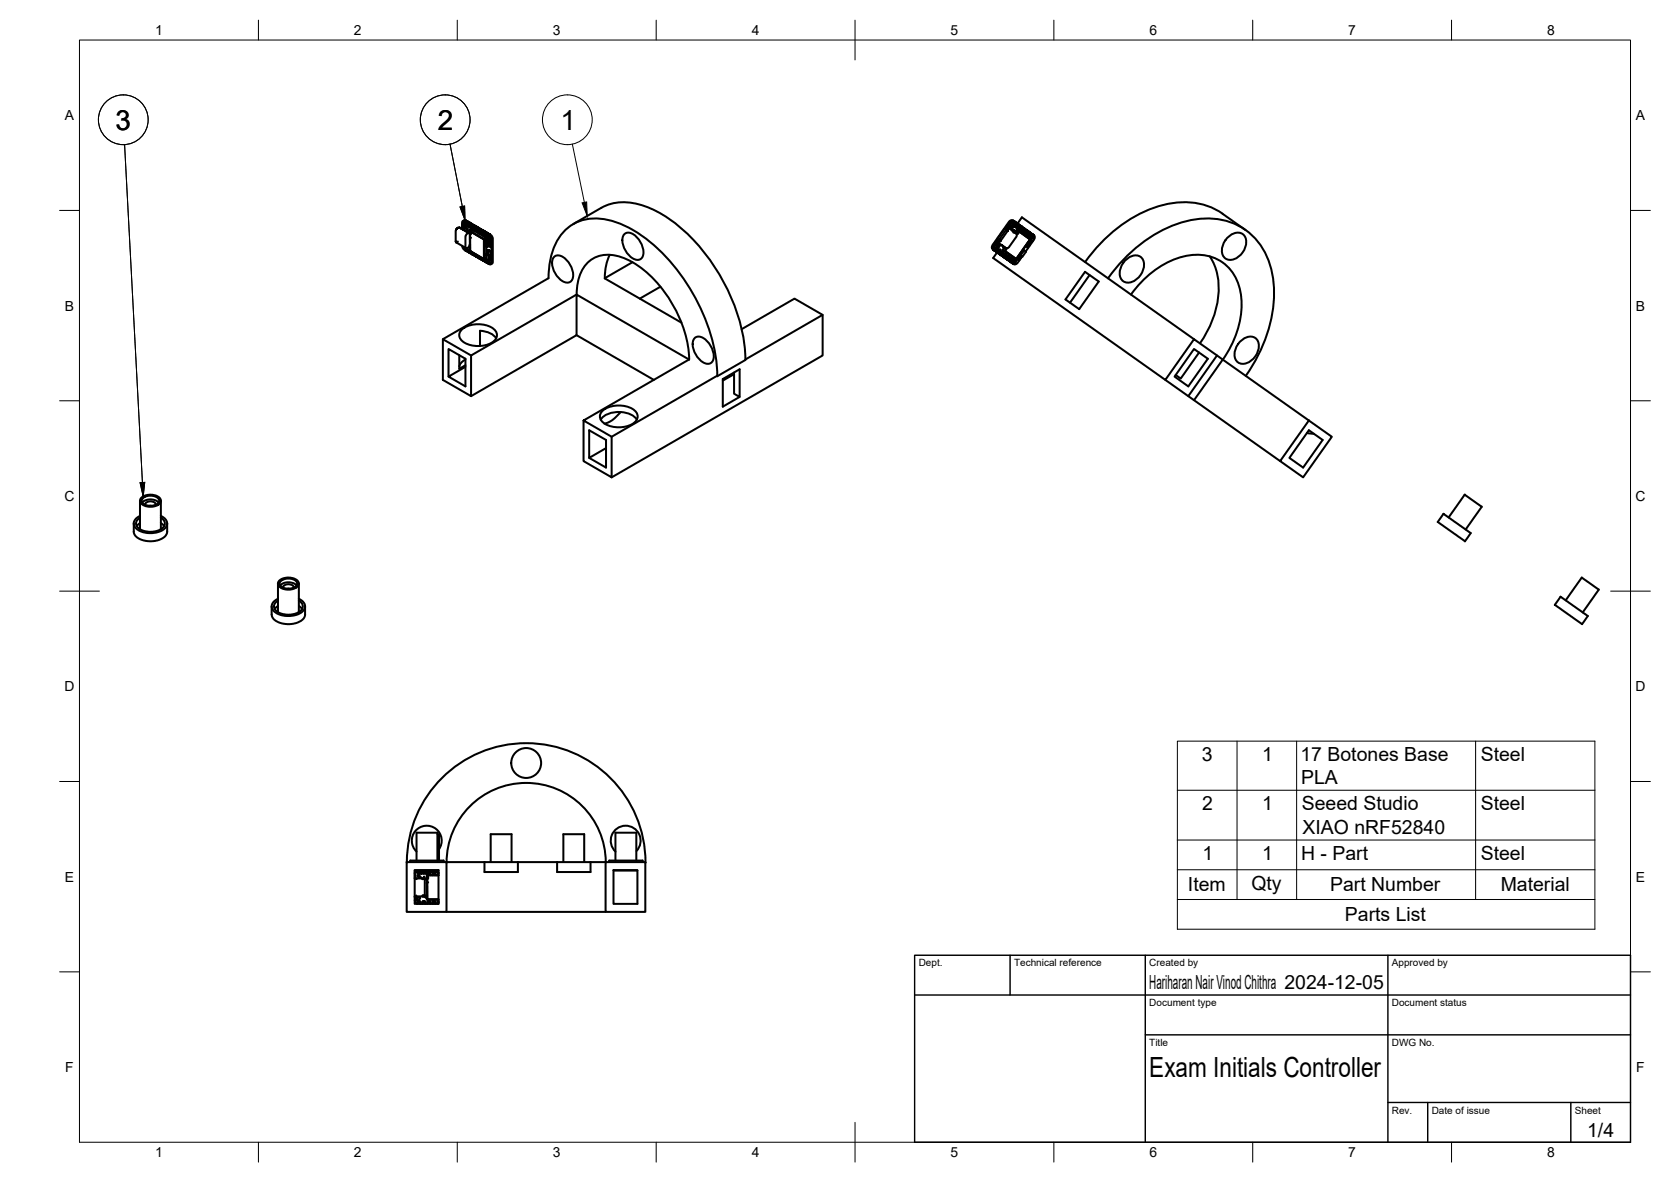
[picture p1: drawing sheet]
<svg xmlns="http://www.w3.org/2000/svg" width="420mm" height="297mm" viewBox="0 0 420 297" stroke-linecap="round" stroke-linejoin="round" font-family="sans-serif">
<!-- layer: Visible -->
<g fill="none" stroke="#000" stroke-width=".51">
<path d="M114.7 57.7h.1M114.7 57.6l-.1 .5v2.7l2.6 1.5M115.5 57.2l.4 .2-.6-.3-.6 .5M116.3 56.3l.2 .2M116.3 57.2l-.4 .2 .5 .3M116.3 57.2l.5 .2-.4 .3M116.3 57.2l.5 .2M116.4 57.7l1 .6zM116.5 56.4v.6zM116.5 56.4l-.2-.1v.5l.2 .2M116.6 56.8v.1M116.6 56.5v.1"/>
<path d="M116.6 57.8h.1M116.8 57.5l-.4 .2M116.8 57.5h.1M116.8 56.9l.4 .2M116.9 55.7l-.4-.2-.3 .2v1.5M116.9 55.7h.2M116.9 55.7v.5a.32 .32 0 0 0 .2 .4 .32 .32 0 0 0 .4-.1v-.5M117 55.6l.3 .4-.2-.3M117 55.6l.1 .8 .3 .2M117 55.6l-.1 .1M117.1 56.2h.2v.3zM117.1 55.7l.1 .3 .1-.1"/>
<path d="M117.1 55.7h-.2v.5a.32 .32 0 0 0 .2 .4 .32 .32 0 0 0 .4-.1l-.2-.6M117.1 55.7h.1M117.1 56.1l.2 .4M117.2 57.1v.4a.38 .38 0 0 1-.4-.3 .38 .38 0 0 1 .2-.4 .4 .4 0 0 1 .4 .3 .4 .4 0 0 1-.2 .4M117.2 55.5l.3 .3-.1-.2M117.2 55.5l.2 .1M117.3 55.5l.2 .3M117.3 55.5l-.5-.2-.4 .2M117.3 55.5h-.1M117.4 57l-.2 .1M117.4 55.8l.1 .2M117.4 55.8l.1 .1"/>
<path d="M117.4 55.8l-.1 .1M117.4 55.6l-.3 .1M117.4 55.5v.1M117.5 56l.5 .2M117.5 57.6h.1M117.5 58.1h.1M117.5 55.9v.1M117.7 56.9h.1M117.6 55.7l.2 .1M117.6 55.7l-.2 .1M117.7 55.7l.1 .1M117.8 55.8h.1"/>
<path d="M117.8 55.8l.4 .2M117.8 58.5h.1M117.8 58l-.4 .3 .4 .2M117.8 58l.3 .2M117.8 58l.3 .1M117.9 56.2v.5a.3 .3 0 0 0 .1 .4 .3 .3 0 0 0 .4-.1v-.5M117.9 58.5h.1M117.9 56.1l.3 .4-.2-.3M117.9 56.1v.8l.4 .3M117.9 56.1v.1M117.9 58.5v.1M117.9 58.5l.1 .1"/>
<path d="M118 56.2l.1 .3 .1-.1M118 56.2h-.1v.5a.3 .3 0 0 0 .1 .4 .3 .3 0 0 0 .4-.1l-.2-.6M118 56.6l.2 .4M118 56.2h.1M118.1 58.4l-.3 .1M118.1 58.4l-.2 .1M118.1 58l3.7 2.1M118.1 58.8l-.2-.2h-.3l-.5 .8v2.9l.3 .1 .3-.2 .4-.7M118.2 57.8h.1M118.2 56l.2 .3M118.2 56l.1 .1M118.2 57.8v.1"/>
<path d="M118.2 56h.1M118.2 58.1l3.5 2.1v4.9l-3.5-2zM118.2 58.2v.2M118.2 58.6h.1M118.2 58.8v.8M118.2 59.8v3.3M118.3 56.1l.1 .2M118.3 56.1l-.3 .1M118.3 56.4l.1 .1M118.3 56.4h-.1M118.3 56.1h.1M118.4 56.5l.5 .3"/>
<path d="M118.4 58.3l-.2 .3 .4-.2M118.5 56.2l.2 .1M118.6 57.4h.1M118.5 56.2l-.2 .2M118.6 56.2l.1 .1M118.6 56.2h-.1M118.7 56.3h.1M118.7 56.3l.4 .2M118.7 57.8l-.5 .3 3.5 2.1v4.9l.5-.3M118.8 57.7h.1M118.8 56.7l.3 .3-.2-.2M118.8 56.7v.7l.4 .3"/>
<path d="M118.8 56.7l-.1 .5a.32 .32 0 0 0 .2 .4 .32 .32 0 0 0 .4-.1v-.5l-.1-.1M118.9 56.8l.1 .2 .1-.1M118.9 56.8l-.2-.1v.5a.32 .32 0 0 0 .2 .4 .32 .32 0 0 0 .4-.1l-.2-.6M118.9 56.8h.1M118.9 57.2l.2 .3M119 56.5l.3 .3M119 56.5l.2 .1M119.1 56.5l.2 .3M119.1 56.5h-.1M119.2 56.9l.5 .3M119.2 56.6l.1 .2M119.2 56.9h-.1"/>
<path d="M119.2 56.6l-.3 .2M119.2 56.6h.1M119.3 58v.1M119.3 58h.1M119.4 56.7h.1M119.4 56.7l.2 .1M119.4 56.7l-.2 .2M119.5 56.7l.1 .1M119.6 56.8l.4 .3M119.7 57.2v.5a.3 .3 0 0 0 .1 .4 .3 .3 0 0 0 .4-.1v-.5M119.7 57.2l.1 .1M119.7 57.2l.3 .3-.2-.2"/>
<path d="M119.7 57.2v.7l.4 .3M119.7 57.2h.1M119.8 57.7l.2 .1v.3zM119.8 57.3l.1 .2 .1-.1M119.8 57.3l-.1-.1v.5a.3 .3 0 0 0 .1 .4 .3 .3 0 0 0 .4-.1l-.2-.6M119.8 57.7l.2 .3M119.8 57.3h.1M119.9 57l.3 .3M119.9 57l.3 .3-.1-.2M119.9 57l.2 .1M120.1 57.1l-.3 .2M120.1 57.4l.6 .4"/>
<path d="M120.1 57.4l.1 .1M120.1 57.4h-.1M120.1 57.1h.1M120.2 57.5h.1M120.3 57.3h.2M120.3 57.3l-.2 .1M120.5 57.3l.4 .3M120.5 57.3h.1M120.5 57.7v.6a.31 .31 0 0 0 .2 .3 .31 .31 0 0 0 .4 0v-.6l-.1-.1M120.5 57.7l.2 .1M120.6 57.7v.7l.4 .3M120.6 58.8h.1"/>
<path d="M120.7 57.8l.1 .2 .1-.1M120.7 57.8l-.2-.1v.6a.31 .31 0 0 0 .2 .3 .31 .31 0 0 0 .4 0l-.2-.7M120.7 57.8l.2 .2M120.7 58.2l.2 .4M120.8 57.6h.2M120.8 57.6l.3 .3-.1-.3-.3 .2M120.9 57.5l-.1 .1M121 57.9l.4 .3M121 57.6l.1 .3M121 57.9h-.1M121.2 57.8l.2 .1M121.2 57.8l-.2 .1"/>
<path d="M121.2 57.8h.2M121.4 57.8l.4 .3M121.4 57.8v.1M121.4 58.2v.6a.32 .32 0 0 0 .2 .4 .32 .32 0 0 0 .4-.1v-.5M121.4 58.2l.2 .1M121.5 58.2l.3 .3-.2-.2M121.5 58.2v.8l.4 .2M121.5 58.2h-.1M121.6 59.4l.4 .3M121.6 58.3l.1 .2h.1M121.6 58.3l-.2-.1v.6a.32 .32 0 0 0 .2 .4 .32 .32 0 0 0 .4-.1l-.2-.6M121.6 58.7l.2 .4"/>
<path d="M121.6 58.3h.1M121.7 58.1l.2 .1M121.7 58.1l.3 .2M121.7 58.1l.3 .3M121.9 58.4l.6 .4M121.9 58.4l.1 .1M121.9 58.4l-.1 .1M121.9 58.2l.1 .2M121.9 58.2l-.3 .1M121.9 58.1v.1M122 58.5v.1M122.1 58.3l.2 .1"/>
<path d="M122.1 59.4l.1 .1M122.1 58.3l-.2 .1M122.2 58.3l.1 .1M122.2 58.3h-.1M122.3 58.4l.4 .2M122.3 59.8l-3.7-2.1-.5 .3v5.1l3.7 2.1M122.3 59.8v.1M122.3 59.8h.1M122.4 58.7v.8l.4 .3M122.4 58.7l-.1 .6a.31 .31 0 0 0 .2 .4 .31 .31 0 0 0 .4-.1v-.5M122.4 58.7l.1 .1M122.5 59.3l.2 .1v.2z"/>
<path d="M122.5 58.8l.1 .3 .1-.1M122.5 58.8h-.2v.5a.31 .31 0 0 0 .2 .4 .31 .31 0 0 0 .4-.1l-.2-.6M122.5 58.8l.2 .3M122.5 59.2l.2 .4M122.6 58.6l.2 .1M122.6 58.6l.3 .3-.1-.2M122.7 58.6h-.1M122.7 58.6l.1 .1M122.8 59l.1 .1M122.8 59h-.1M122.8 58.7l-.3 .1M122.8 58.7l.1 .2"/>
<path d="M122.9 59.1l.5 .4 .2 .6v6l-.2 .3-.5-.1M123.1 59.7h.1M123 58.8l.2 .1M123 58.8l-.2 .2M123.2 58.9l.5 .4 .2 .6v6l-.5 .5M144.1 56.3l7.1-4.1a13.4 13.4 0 0 1 12.4 .2 40.7 40.7 0 0 1 17.7 17.2 43.4 43.4 0 0 1 6.1 20.9M157.1 58.8a2.38 2.38 0 0 1 3.1 .9 4.9 4.9 0 0 1 1.3 4.9 1.82 1.82 0 0 1-2.9 0 5.2 5.2 0 0 1-1.8-5.4zM252.7 57.4l.4-.3 .4 .1 2.2 1.7-.2 .6-1.8 2.6-.5 .3-2.3-1.5-.2-.3 .1-.6zM252.9 57.2l-.1 .1M253 57.8l.3 .2M253 57.8l-1.7 2.4M253.1 57.9h.1"/>
<path d="M253.1 57.9l.2 .1M253.3 57.1l.4 .2M253.3 57.4l.1 .1M253.4 58h-.1M253.4 57.1v.1M253.4 57.5l.1 .2M253.4 57.5v.1M253.4 57.6h.1M253.5 57.7l-1.9 2.8-.5 .2M253.5 57.6v.1M253.5 57.6h.1M253.8 56.8h.1"/>
<path d="M253.8 56.3l-.3 .5zM253.9 56.3l.1 .2-.3 .5-.3-.2M254 56.5h.1M254.1 57.1l.2 .2v-.1M254.3 56.1h-.1M254.4 56.8l.1 .1-.2 .3-.2-.1zM254.4 57.5l.1 .1M254.4 57.5h.1M254.5 56.9l.3 .2-.3 .4-.2-.2M254.6 58l.3 .2M254.6 58h.1M254.7 58.4l.3 .1"/>
<path d="M254.9 56.2l-.1 .1M255 57.9h.1M255 57.8v.1M255.1 55.6l-.7-.3-.7 .4-4.2 6-.1 .7 .3 .3M255.1 56.9h.1M255.1 57.8v.1M255.1 56.1l-.1 .3-.2 .1M255.1 55.6l-.5 .6 .1 .4M255.1 55.7l-.3-.2-.6 .2-1.1 1.5M255.1 55.7l-.4 .5a.28 .28 0 0 0 0 .4 .28 .28 0 0 0 .4-.1l.4-.5 .2 .1 .1 .1-.4 .5a.28 .28 0 0 0 .1 .5 .28 .28 0 0 0 .4-.2l.4-.5 .3 .2M255.2 58.4h.1M255.2 58.4l.5-.7 3.4 2.4"/>
<path d="M255.2 55.7l.2 .1-.2 .2 .2-.1M255.2 55.7v.3l.2-.1M255.2 55.7h-.1l-.4 .5a.28 .28 0 0 0 0 .4 .28 .28 0 0 0 .4-.1l.4-.5-.1-.1M255.2 58.3v.1M255.2 58.3h.1M255.3 58.4h-.1M255.3 58.2h.1M255.4 58.1l-.1 .1M255.4 58.1h.1M255.6 56.7l-.1 .1zM255.7 57.8l.4 .4-.4 .6 .5-.7 2.8 2.1-3.5 4.9-2.8-2 .5-.7-.5 .7 2.8 2 3.5-4.9-2.9-2M255.8 57.4h.1"/>
<path d="M255.8 56.6v.3l-.3 .1M255.8 56.1l-.4 .7v.3M255.8 57.7h.1M255.8 56.2l1.1-1.6 43.3 30.6M255.9 56.2l.2 .2-.2 .1 .2-.1M255.9 56.2v.3l.2-.1M255.9 56.2h-.1l-.4 .5a.28 .28 0 0 0 .1 .5 .28 .28 0 0 0 .4-.2l.4-.5-.2-.1M256.2 58l-.6 .8M256.2 58l.1 .1M256.2 58h.1M256.3 57.2v.1M256.3 57.2l-.1 .1"/>
<path d="M256.5 58.3h.1M256.5 57.2v.3h-.2M256.5 56.7l-.4 .6 .1 .3M256.6 56.7l-.4 .5a.28 .28 0 0 0 0 .5 .28 .28 0 0 0 .4-.2l.4-.5 .3 .2M256.7 56.8l.2 .1-.2 .1 .2-.1M256.7 56.8v.2l.2-.1M256.7 56.8l-.5 .4a.28 .28 0 0 0 0 .5 .28 .28 0 0 0 .4-.2l.4-.5-.1-.1M256.9 56.9h.1M257.1 57.7h-.1M257.3 57.7l-.1 .3h-.2M257.3 57.2l-.5 .6 .1 .4M257.3 57.2l-.4 .5a.28 .28 0 0 0 0 .5 .28 .28 0 0 0 .4-.2l.4-.5 .2 .1-.3 .7a.28 .28 0 0 0 .1 .4 .28 .28 0 0 0 .4-.1l.4-.6 .3 .2"/>
<path d="M257.4 57.3l.2 .1-.2 .1 .2-.1M257.4 57.3v.2l.2-.1M257.4 57.3l-.1-.1-.4 .5a.28 .28 0 0 0 0 .5 .28 .28 0 0 0 .4-.2l.4-.5-.1-.1M257.7 58.3h.1M258 58.2v.3l-.3 .1M258 57.7l-.4 .6v.4M258.1 59.4l.4 .3M258.1 57.8l.2 .1-.2 .1 .2-.1M258.1 57.8v.2l.2-.1M258.1 57.8l-.1-.1-.4 .6a.28 .28 0 0 0 .1 .4 .28 .28 0 0 0 .4-.1l.4-.6-.2-.1M258.2 59.3v.2M258.5 58.8v.1"/>
<path d="M258.5 58.8l-.1 .1M258.7 59.8h.1M258.7 58.7v.3l-.2 .1M258.7 58.2l-.4 .7 .1 .3M258.8 58.2l-.4 .6a.28 .28 0 0 0 0 .4 .28 .28 0 0 0 .4-.1l.4-.5 .2 .1-.3 .6a.28 .28 0 0 0 0 .4 .28 .28 0 0 0 .4-.1l.5-.5 .2 .5-.2 .7-2.1 2.9M258.8 59.4h.1M258.8 59.4v.1M258.9 58.3l.2 .1-.2 .1h.2M258.9 58.3v.3l.2-.1M258.9 58.3l-.1-.1-.4 .6a.28 .28 0 0 0 0 .4 .28 .28 0 0 0 .4-.1l.4-.5-.1-.1M259 60l.1 .1-3.6 5.1-2.9-2.1M259.2 59.3h.1"/>
<path d="M259.5 59.3v.2l-.3 .1M259.6 58.8l.2 .2-.2 .1 .2-.1M259.6 58.8v.3l.2-.1M259.6 58.8h-.1l-.4 .5a.28 .28 0 0 0 0 .4 .28 .28 0 0 0 .4-.1l.4-.5-.1-.1M259.7 58.9l.3 .2M259.9 59.9h.1M307.4 53.7l5.8 4.1M307.4 53.7a18.4 18.4 0 0 0-16.4-1.8 36.3 36.3 0 0 0-18.2 14M308.6 59.8a2.84 2.84 0 0 1 4.3-.6 4.3 4.3 0 0 1-2.6 5.9 2.23 2.23 0 0 1-2.4-.4 2.23 2.23 0 0 1-.6-2.4 5.1 5.1 0 0 1 1.3-2.5zM114.6 60.6v.1M115.1 60.7h.1M116.2 61.8l.3 .7 .4 .4 .1-.7"/>
<path d="M116.6 62.2h.1M117 62.2l-.1 .7 .2 .1M117 62.2v.7M117.1 63l.4 .2-.1-.8 .1 .8 .4 .2M117.1 62.3l.2 .4M117.2 62.9l-.1 .1M117.9 63.4h.1M117.9 62.7v.7M118 63.4h.1M118 63.4l.4 .3v-.4v.4l.3 .3M118.1 61.6h.1M118.1 61.9l-.2 .1"/>
<path d="M118.1 62.9l-.1 .2 .2 .1-.2-.3v.2l.3 .1M118.1 62.8h-.2v.6M118.7 63.5v.5M118.8 63.5v.4M118.9 63.5l.1 .3 .2-.1M118.9 63.5l.2 .3M118.9 64l.4 .2v-.4v.4l.4 .3M118.9 63.9l-.2 .1M118.9 63.9l.1 .1M119.7 64.5h.1M119.7 64v.5M119.8 64.1l.3 .1-.3-.1"/>
<path d="M119.8 64.5h.1l.3 .3v-.5v.5l.3 .2M119.9 64.5h-.1M120.5 65h.3M120.5 64.5v.5M120.7 65l.4 .3M121 64.7l-.3-.1 .2 .2M121.1 65.3l.3 .2M121.1 64.8v.5M121.4 65.5h.2M121.5 65l-.1 .5M121.6 65.1l.2 .2M121.6 65.1v.1"/>
<path d="M121.6 65.2l.2 .1M121.6 65.5l.4 .3M121.6 65.2h.1M121.6 65.5h.1M121.8 60.1l.5-.3v5.1l-.5 .3zM121.8 65.3h.1M121.9 65.2l-.1 .1M121.9 65.1l.1 .7M122 65.8l.3 .2M122.1 65.1h.1M122.2 65l-.1 .1M122.2 65v.1"/>
<path d="M122.2 65.1h.1M122.3 61.1v.1M122.3 64.1v.1M122.3 61.5v.1M122.3 63.8v.1M122.3 61.9h.1M122.3 64.9h.1M122.3 64.8v.1M122.3 60.8h.1M122.3 60.3h.1M122.3 60.5v.1M122.3 60.6h.1"/>
<path d="M122.3 61.6h.1M122.3 60.5h.1M122.3 60.3v.1M122.3 64.2h.1M122.3 60.8v.1M122.3 61.2h.1M122.3 66v-.5a.3 .3 0 0 1 .5-.1 .3 .3 0 0 1 .1 .4v.5M122.4 65.3v.7M122.4 63.2h.1M122.5 63.1l-.1 .1M122.5 63.1v.1M122.5 65.5l.2 .3"/>
<path d="M122.5 66l.4 .3M122.5 66h.1M122.5 66h-.2M122.6 61.3h.1M122.6 63h.1M122.6 60.9h.1M122.6 60.6h.1M122.6 61.8h.1M122.7 60.1h.1M122.7 60.1h.2v.4h-.2zM122.7 61v.1M122.7 61l.2 .1v.4"/>
<path d="M122.7 61l.1 .5M122.7 60.4v.1M122.7 63.5h.1M122.7 64v.1M122.8 64.1h.1M122.7 64h.1M122.8 63.5h.1M122.8 62.9v1.3l.5 .3h.2v-1.4l-.2 .2v1.2M122.8 60.5h.1M122.8 61.4v.1M122.8 60.2h.1M122.8 61.5h.1"/>
<path d="M122.8 61.1h.1M122.9 60.5v.1M122.9 60.5l.1 .1M123 64.8l.1-.1 .3 .1v.5l-.3 .1M123 64.8v.5M123 65.3h.1M123 60.8l.2 .3zM123 61.2h.1M123 61.2l.1 .1v.3h-.1zM123 64.8l.1 .1M123 65.3l.1 .1M123 65.6h.1"/>
<path d="M123 60.3h.1M123 61.6h.1M123 60.2l.1 .5-.1-.1zM123 61.9l.1 .1M123.1 61.6h.1M123.1 60.7h.1M123.1 60.4h.1M123.1 61.3h.1M123.2 64.9v.5M123.2 64.7l-.2-.2v.2M123.2 66.2h.1M123.3 60.5h.1"/>
<path d="M123.3 60.4l.2 .1v.4l-.2-.1zM123.3 61.4h.1M123.3 61.4h.2v.4h-.2zM123.3 60.8h.1M123.3 61.8h.1M123.4 65.1v.1M123.4 61h.1M123.4 60.9h.1M123.4 61.8h.1M123.4 62.1h.1M123.4 61v.1M123.4 62.1v.1"/>
<path d="M123.4 60.5h.1M123.4 61.5h.1M123.5 63.1l-.5-.3-.2 .1 .5 .4M137.9 69.9l-26.5 15.3M137.9 69.9a16.2 16.2 0 0 1 4.6-12.4 11.7 11.7 0 0 1 11.3-2 34.7 34.7 0 0 1 17.4 13.6 46.9 46.9 0 0 1 9.1 23.5v2l7.1-4.1M139.4 64.5a2.38 2.38 0 0 1 3.1 .9 4.9 4.9 0 0 1 1.4 4.9 1.82 1.82 0 0 1-3 0 5.2 5.2 0 0 1-1.8-5.4zM145 74l-26.6 15.3v10.3l-7-4.1v-10.3l7 4.1M145 74.1a11.1 11.1 0 0 1 3.2-8.5 8.7 8.7 0 0 1 9.4-.4 29.8 29.8 0 0 1 14.1 16.9 25.9 25.9 0 0 1 1.6 8.3M152.1 70l19.2 11.1M153.3 64a13.3 13.3 0 0 0-1.2 5.9l6.9-4M166.1 72.1l-5.2 2.9M206.8 79.1l-19.4 11.2"/>
<path d="M249.7 62.7h.1M249.7 62.7l.1 .1M249.8 62.8l.1 .1M250 62.9l.3-.5a.28 .28 0 0 1 .5-.2 .28 .28 0 0 1 0 .5l-.4 .5 .3 .2M250 62.2h.1M250 63h.1M250.1 63l.2 .1M250.1 63l.2-.1v.2M250.1 63l-.1-.1 .3-.5a.28 .28 0 0 1 .5-.2 .28 .28 0 0 1 0 .5l-.4 .5-.1-.1M250.3 62.9v.2zM250.4 62.5h.1M250.4 63.2v.1"/>
<path d="M250.4 63.3h.2M250.6 62.7v-.4l-.2 .3 .1 .1M250.7 62.4l-.1 .2-.2 .1M250.7 63.4l-1 1.4 43.3 30.7 7.2-10.3 5.8 4.1M250.7 60.5l-1 1.5v.5l.3 .4M250.7 63.4l.4-.5a.27 .27 0 0 1 .4-.1 .27 .27 0 0 1 0 .4l-.4 .5 .3 .3M250.7 63.4h.3v.3M250.7 63.4l.4-.5a.27 .27 0 0 1 .4-.1 .27 .27 0 0 1 0 .4l-.4 .5M250.7 62.2l.1 .3-.4 .7M250.7 63.5h.1M250.7 60.7l.1 .1M250.8 63.5l.1 .1"/>
<path d="M250.8 61l.7 .6-.5 .6-.7-.5zM250.8 61l-.5 .7M250.8 60.8h.1M250.8 60.8l.2 .2M250.8 63.5l.2 .1v-.2v.3M250.9 60.9h.1M251 63.7h.1M251 60.7h.1M251 61.5l-.2 .1v.2M251 61h.1M251.2 63h-.1M251.2 63.8l.1 .1"/>
<path d="M251.3 60.3h.1M251.4 60.3h.1M251.4 62.9v.2l-.3 .1M251.4 60.3l.2 .2M251.4 64l.4-.6a.28 .28 0 0 1 .4-.1 .28 .28 0 0 1 0 .4l-.3 .5M251.4 64h.4l-.1 .2M251.4 64l.4-.6a.28 .28 0 0 1 .4-.1 .28 .28 0 0 1 0 .4l-.3 .5 .3 .3 .3-.6a.28 .28 0 0 1 .5-.1 .28 .28 0 0 1 0 .4l-.4 .6 .3 .2M251.4 61.7h.1M251.5 62.7v.4l-.4 .6M251.5 64h.1M251.5 64l.1 .1M251.5 64l.2 .1v-.1v.2"/>
<path d="M251.7 64.2h.2M251.9 64.3l.1 .1M251.9 63.5h.1M252 61.7h.1M252 61.6v.1M252 61.7l.3 .2M252.1 63.4v.3h-.2M252.2 63.2l.1 .4-.5 .6M252.2 64.5l.1 .1M252.3 64.5h.2v.2M252.3 64.5h-.1l.3-.6a.28 .28 0 0 1 .5-.1 .28 .28 0 0 1 0 .4l-.4 .6-.1-.1M252.3 64.5l.2 .2v-.2v.2"/>
<path d="M252.3 62.1h.1M252.5 62.2l-.1 .1M252.6 62.1l-.5 .7 .5 .3M252.6 64.8h.1M252.6 64h.1M252.6 64v.1M252.6 64.8l.2 .1M252.9 63.9l-.1 .3-.2 .1M252.9 65l.4-.6a.28 .28 0 0 1 .4-.1 .28 .28 0 0 1 0 .5l-.4 .5M252.9 65h.3v.2M252.9 63.8l.1 .3-.4 .7M252.9 65h.1"/>
<path d="M253 65l.1 .1M253 65.1l.2 .1v-.2v.2M253.1 62.4l-.5 .7M253.2 65.2l.1 .1M253.3 65.3l.3 .2M253.4 65.3h.1M253.4 64.5l-.1 .1M253.4 65.3l.1 .1M253.6 64.4v.3l-.3 .1M253.6 65.5l.4-.6a.28 .28 0 0 1 .4-.1 .28 .28 0 0 1 0 .5l-.3 .5M253.6 65.5h.2M253.7 64.3v.4l-.4 .6"/>
<path d="M253.7 65.5v.1M253.7 65.6h.1M253.7 65.6l.2 .1v-.2v.2M253.8 65.5h.2l-.1 .2M253.9 65.7l.2 .1M254.1 65.8l.3 .2M254.1 65.1h.1M254.1 65.8l.1 .1M254.3 64.9v.3l-.2 .1M254.4 66l.3-.5a.28 .28 0 0 1 .5-.2 .28 .28 0 0 1 0 .5l-.4 .5M254.4 66h.3v.2M254.4 64.8l.1 .3-.5 .7"/>
<path d="M254.4 66.1l.2 .1M254.5 66.1l.2 .1v-.2v.2M254.5 64.5v.2l.4 .1M254.6 66.2l.2 .1M254.6 64.6h-.1M254.7 66.2l.1 .1M254.8 65.1h.1M254.8 65.6h.1M255.1 65.5l-.1 .3h-.2M255.1 65.3l.1 .3-.4 .7M255.2 65.3h-.4l-.5 .7M255.5 65.6h.1"/>
<path d="M255.5 65.5l-.1 .1M255.5 65.5h.1M255.9 65.1h.1M256.3 64.7h.1M256.3 64.7l.3 .2-.4 .5-.3-.2zM256.4 64.8l-.3 .5M256.5 64.2h.1M256.8 64.4h.1M257 64.5l-1.2 1.7-.6 .2-.4-.1M257.4 62.8l.6 .5-1 1.3-.6-.5zM257.5 62.9l-.9 1.3M258.1 61.9h.1"/>
<path d="M258.2 61.5h.1M258.2 61.4v.1M258.3 61.6h.1M258.4 62.1h.1M258.5 61.1h.1M258.5 61.1l-.3 .4M258.5 61.6h.1M258.6 61.2l.1 .1-.3 .3h-.1zM258.6 61.2h.1M258.6 61.8h.1M258.7 61.3h.1M258.7 61.8h.1"/>
<path d="M258.8 60.5h.1M258.9 60.5h.1M258.9 61.4h.1M258.9 60.6h.1M259 60.5l-.1 .1M259 61.5l-.3 .3-.1-.1 .2-.4 .2 .2M259 60.6h.1M259.1 60.1h.1M259.1 60.2h.1M259.1 60.2l-.3 .3M259.1 60.7h.1M259.2 61h.1"/>
<path d="M259.3 60.8h.1M259.3 60.3h.1M259.4 60.9h.1M259.4 60.3l-.2-.1-.2 .4 .1 .1M259.4 60.3v.1M259.4 60.4l-.3 .3M259.5 60.4l.1 .1-.2 .4-.2-.1zM259.5 60.5h.1M272.8 68.3l3.5 2.4-4.9 7-3.5-2.4zM274 69.1l-5 7M278.6 69.9a35.6 35.6 0 0 1 20-14.4 16.7 16.7 0 0 1 19 7.1 25.2 25.2 0 0 1 1.5 19.8 40.3 40.3 0 0 1-5.8 12M282.9 65.5a2.84 2.84 0 0 1 4.3-.6 4.3 4.3 0 0 1-2.6 6 2.23 2.23 0 0 1-2.4-.4 2.23 2.23 0 0 1-.6-2.5 5.1 5.1 0 0 1 1.3-2.5z"/>
<path d="M284.4 74a21.9 21.9 0 0 1 16.6-10 10.9 10.9 0 0 1 11 10.2 23.5 23.5 0 0 1-4.5 16.2M304.2 64.4a16.6 16.6 0 0 1 1.3 14.1 26.9 26.9 0 0 1-3.8 7.8M115.5 89.3v3.4l1.5-.9M116.2 82.7a6.7 6.7 0 0 1 8.4 .5 1.99 1.99 0 0 1-1 3 6.8 6.8 0 0 1-7.8-.9 1.79 1.79 0 0 1 .4-2.6zM117 92.2l-4.2 2.4 4.2 2.5v-6.9l-4.2-2.5v6.9M117 90.4l-.9 .6-.6 1.1M118.4 99.6l26.6-15.4v-10.2l28.2 16.3-26.5 15.4v10.2l7.1 4.1v-10.2l-7.1-4.1M124.8 85a4.8 4.8 0 0 0-4.1-1.9v3.9M145 84.2l19.4 11.3M174.7 84.9a2.38 2.38 0 0 1 3.2 .9 4.9 4.9 0 0 1 1.3 4.9 1.82 1.82 0 0 1-2.9 0 5.2 5.2 0 0 1-1.9-5.4zM180.3 94.4l-26.5 15.4M184.6 93.6v5.3l1.4 .8v-6.9l-4.3 2.5v6.9l4.3-2.5"/>
<path d="M184.6 94l-2.9 1.7M186.5 82.7l13.3-7.7 7 4.1v10.2l-53 30.7M298.8 99.6l1.4 1 7.2-10.2 21.7 15.3M300.2 87.7l3.5 2.5-4.9 6.9-3.5-2.5zM301.5 88.6l-4.6 6.5-1.3-.9M307.4 90.4l-1.4-1.1-7.2 10.3-5.8-4.1M311.8 85.9a2.84 2.84 0 0 1 4.2-.6 4.3 4.3 0 0 1-2.5 6 2.23 2.23 0 0 1-2.5-.4 2.23 2.23 0 0 1-.5-2.4 5.1 5.1 0 0 1 1.3-2.6zM151 105.5a6.3 6.3 0 0 1 7.3-1.5 3.5 3.5 0 0 1 1.8 1.5M151.6 103.1a6.7 6.7 0 0 1 8.4 .5 1.99 1.99 0 0 1-1.1 3 6.8 6.8 0 0 1-7.7-.9 1.79 1.79 0 0 1 .4-2.6zM152.4 112.6l-4.3 2.5v-7l4.3 2.5v6.9l-4.3-2.4M156 103.6l-2 1.9-1 .7-1 .3M300.2 100.6l21.7 15.3"/>
<path d="M328.6 108.8l1.8 .2M329.1 108.1l3.5 2.5-4.9 6.9-3.5-2.4zM329.1 105.7l5.8 4.1-7.2 10.2-5.8-4.1zM35.2 131.5l-.8 .7M35.2 130.1l-.6 .5a1.67 1.67 0 0 0 1.1 2.7l1.6 .3h1.1l1.4-.3 1-.5a1.5 1.5 0 0 0 .6-1.4 1.5 1.5 0 0 0-1-1.3M35.2 129.7l-.4 .2a1.86 1.86 0 0 0-1.2 1.9 1.86 1.86 0 0 0 1.5 1.6l1.7 .5 1.5 .1 1.7-.4 1-.5a1.82 1.82 0 0 0 1-1.8 1.82 1.82 0 0 0-1.4-1.6h-.2M35.2 125.8v7.2M35.5 125.1l1.1-.6 1.7-.2 1.6 .6 .4 .5 .1 .6-.3 .6-.7 .5-1 .2h-1.1l-1.1-.3-.7-.4-.3-.7zM35.8 126.3l.6-.5 1.2-.3 1.5 .2 .8 .6M35.8 125.3l1.1-.6 1.4-.1 1.3 .5 .3 .4 .1 .5-.3 .5-.6 .4-1.8 .2-1-.3-.5-.5-.2-.5zM36.5 126.8l.2-.4 1-.4 1.1 .2 .4 .6M37.7 127.1h.3"/>
<path d="M40.4 131.5l.9 .7M40.4 125.8v7.2M42 131.5v2.2a3.6 3.6 0 0 1-3.7 2.3l-2-.1-1.5-.6a2.07 2.07 0 0 1-1.2-1.7v-2.1M362.9 129.1l6.9 4.9-1.4 2-6.9-4.8zM364.2 130l4.1-5.7 4.3 3-4.1 5.8M69.9 152.3l-.8 .8M69.9 150.9l-.9 1a2.05 2.05 0 0 0 2.1 2.4l1.2 .2 1.4-.1 1.1-.4 .8-.5a1.48 1.48 0 0 0-.5-2.6M69.9 150.5l-.6 .3a1.81 1.81 0 0 0-1 1.9 1.81 1.81 0 0 0 1.4 1.5l1.8 .5 1.5 .1 1.7-.3 1-.5a1.82 1.82 0 0 0 1-1.9 1.82 1.82 0 0 0-1.4-1.6h-.2M69.9 146.6v7.2M70.2 146l1.1-.7 1.7-.1 1.7 .6 .4 .5v.6l-.3 .6-.8 .4-.9 .3h-1.2l-1.1-.4-.7-.5-.2-.8zM70.5 147.1l.7-.5 1.1-.3 1.4 .2 .8 .6M70.7 146l1.3-.6 1.3 .1 1 .4 .4 .9-.3 .5-.7 .4-1 .2h-1l-.7-.3-.6-.5-.1-.6z"/>
<path d="M71.2 147.7l.2-.5 1-.4 1 .2 .5 .7M72.4 147.9h.3M75.1 152.3l.8 .8M75.1 146.6v7.2M76.7 152.3v2.1a3.2 3.2 0 0 1-3.4 2.4l-2-.1-1.6-.5a2.19 2.19 0 0 1-1.4-1.8v-2M392.4 150l6.8 4.8-1.4 2.1-6.9-4.9zM393.7 150.9l4-5.8 4.2 3 .1 .1-4 5.7M102.3 216.6h10v12.6h-10zM102.3 216.6a30 30 0 0 1 30.1-29.8 30 30 0 0 1 29.9 30M103.1 216.6v-.3h8.4v.3M104.3 218.7h6v8.4h-6zM104.3 219.1h6"/>
<path d="M104.3 218.8h6M104.3 219.8v.7M104.3 219.4h.1M104.3 219.5h.1M104.4 220h.1M104.4 219.9h.1M104.4 219.9v.1M104.7 216.3v-7h5.3v7M104.9 219.1a.38 .38 0 0 0 .4 .5 .38 .38 0 0 0 .4-.5M105 219.9h.5v.5l-.4-.1zM105.1 219.1l.2 .3 .2-.3M105.9 219.5h.1"/>
<path d="M106.2 219.1a.38 .38 0 0 0 .4 .5 .38 .38 0 0 0 .3-.5M106.3 219.1l.2 .3 .3-.3M107.2 219.5h.1M107.4 219.9l2.9 .1-2.9-.1v6.1h2.9h-2.9zM107.4 219.1a.38 .38 0 0 0 .4 .5 .38 .38 0 0 0 .4-.5M107.5 219.8v.1M107.5 219.8h.1M107.6 219.1l.2 .3 .2-.3M108.2 219.8v.1M108.7 219.9h.1M108.7 219.1a.38 .38 0 0 0 .4 .5 .38 .38 0 0 0 .4-.5M108.9 219.1l.2 .3 .2-.3"/>
<path d="M110 209.6h.4v6.7M110 219.1l.3 .4M110.1 219.8h.1M110 219.8h.1M110.2 219.1l.1 .3M110.3 219.9l-3-.1v6.3h3M110.4 213.4a3.8 3.8 0 0 0-.8-5.1 3.8 3.8 0 0 0-5.2 .5 3.8 3.8 0 0 0 .3 5.2M112.3 216.6h9.5M112.3 216.8h.1M121.8 216.6h8.4M121.8 216.6v2.5h8.4v-2.5M123.4 216.6v-7h5.2v7"/>
<path d="M130.2 216.6h9.9M140.1 216.6h8.4M140.1 216.6v2.5h8.4v-2.5M141.6 216.6v-7h5.3v7M148.5 216.6h3.8M152.3 216.6h10v12.6h-10zM152.3 216.6a20 20 0 0 0-20.1-19.8 20 20 0 0 0-19.9 20M153.2 216.6v-.3h8.4v.3M154.3 218.7h6v8.4h-6zM154.3 218.8h6M154.7 216.3v-7h5.3v7M160 213.9a3.8 3.8 0 0 0-.1-5.4 3.8 3.8 0 0 0-5.3 .2 3.8 3.8 0 0 0 .2 5.3"/>
<path d="M162.3 216.8h.1M104.3 220.8h2.5v4.5h-2.5h.4M104.3 225.5h1.2l-.1 .8h-1.1M104.3 220.7l.4 .1M104.4 226.8h.1M104.4 220.3v.1M104.4 220.4h.1M104.6 225h.1M104.7 220.9h.1M104.7 225.1v.1M104.9 227.1v-.3a.38 .38 0 0 1 .4-.4 .38 .38 0 0 1 .4 .4v.3M105.1 226.8l.1-.2 .3 .2"/>
<path d="M105.6 225.5v.1M105.6 225.6h.1M105.7 225.6h-.1M105.7 220.5v.1M105.7 220.6h.1M105.7 220.5h.1M106.2 220.8h.6M106.2 227.1v-.3a.38 .38 0 0 1 .4-.4 .38 .38 0 0 1 .3 .4v.3M106.2 225.3h.5M106.3 226.8l.2-.2 .3 .2M106.6 220.3v.1M106.6 220.4h.1"/>
<path d="M106.6 220.3h.1M106.6 220.3l.1 .1M106.7 225.1h.1M106.7 226.9h.1M107.2 225.1h.1M107.2 225.2h.1M107.2 225.1v.1M107.3 221.8v.1M107.3 220.7h.1M107.3 220.4v.1M107.3 220.5h.1M107.3 225.1h.1"/>
<path d="M107.3 220.6v.1M107.3 220.4h.1M107.4 227.1v-.3a.38 .38 0 0 1 .4-.4 .38 .38 0 0 1 .4 .4v.3M107.6 226.8l.2-.2 .2 .2M108.7 227.1v-.3a.38 .38 0 0 1 .4-.4 .38 .38 0 0 1 .4 .4v.3M108.9 226.8l.1-.2 .3 .2M110.2 226.8l.1-.2v.4M110.3 226.4l-.3 .2v.5M112.3 229.2h40"/>
<circle cx="116.5" cy="56.1" r=".04"/>
<circle cx="118.2" cy="56.8" r=".17"/>
<circle cx="119" cy="57.3" r=".18"/>
<circle cx="120.8" cy="58.3" r=".18"/>
<circle cx="121.7" cy="58.9" r=".18"/>
<circle cx="123.3" cy="59.8" r=".04"/>
<circle cx="254.9" cy="56.3" r=".18"/>
<circle cx="255.6" cy="56.8" r=".18"/>
<circle cx="256.4" cy="57.3" r=".19"/>
<circle cx="257.1" cy="57.9" r=".19"/>
<circle cx="257.4" cy="58.7" r=".05"/>
<circle cx="257.8" cy="58.4" r=".18"/>
<circle cx="258.6" cy="58.9" r=".18"/>
<circle cx="259.3" cy="59.4" r=".18"/>
<circle cx="259.7" cy="59.7" r=".04"/>
<circle cx="117.3" cy="62.6" r=".17"/>
<circle cx="122.6" cy="62.1" r=".04"/>
<circle cx="122.6" cy="65.7" r=".16"/>
<circle cx="250" cy="62.2" r=".04"/>
<circle cx="251" cy="61.7" r=".14"/>
<circle cx="251.3" cy="63.1" r=".18"/>
<circle cx="252" cy="63.6" r=".17"/>
<circle cx="252.8" cy="64.1" r=".19"/>
<circle cx="253.5" cy="64.6" r=".19"/>
<circle cx="254.2" cy="65.1" r=".18"/>
<circle cx="255" cy="65.7" r=".19"/>
<circle cx="255.4" cy="66.2" r=".05"/>
<circle cx="256.2" cy="64.6" r=".15"/>
<circle cx="258.8" cy="61" r=".15"/>
<circle cx="132.3" cy="191.7" r="3.8"/>
<circle cx="104.8" cy="225.8" r=".16"/>
<circle cx="105.3" cy="226.8" r=".21"/>
<circle cx="106.6" cy="226.8" r=".21"/>
<circle cx="107" cy="225.5" r=".05"/>
<circle cx="107.3" cy="225.5" r=".05"/>
<circle cx="107.8" cy="226.8" r=".21"/>
<circle cx="109.1" cy="226.8" r=".21"/>
</g>
<g fill="#000">
<circle cx="116.6" cy="56.8" r=".25"/>
<circle cx="116.8" cy="57.5" r=".25"/>
<circle cx="117.7" cy="56.8" r=".25"/>
<circle cx="117.7" cy="56.9" r=".25"/>
<circle cx="117.9" cy="58.5" r=".25"/>
<circle cx="118.2" cy="59.8" r=".25"/>
<circle cx="118.2" cy="58.2" r=".25"/>
<circle cx="118.2" cy="58.8" r=".25"/>
<circle cx="118.2" cy="58.6" r=".25"/>
<circle cx="118.6" cy="57.4" r=".25"/>
<circle cx="119.3" cy="58" r=".25"/>
<circle cx="121.9" cy="58.9" r=".25"/>
<circle cx="122.1" cy="59.4" r=".25"/>
<circle cx="123.4" cy="59.9" r=".25"/>
<circle cx="253" cy="57.8" r=".25"/>
<circle cx="253.1" cy="57.9" r=".25"/>
<circle cx="253.3" cy="57.4" r=".25"/>
<circle cx="253.4" cy="57.4" r=".25"/>
<circle cx="253.4" cy="57.5" r=".25"/>
<circle cx="254.2" cy="56.1" r=".25"/>
<circle cx="255.1" cy="56.8" r=".25"/>
<circle cx="255.2" cy="58.4" r=".25"/>
<circle cx="255.7" cy="58.8" r=".25"/>
<circle cx="255.8" cy="58.6" r=".25"/>
<circle cx="255.8" cy="57.7" r=".25"/>
<circle cx="255.9" cy="58.4" r=".25"/>
<circle cx="256.1" cy="58.2" r=".25"/>
<circle cx="257.3" cy="58.8" r=".25"/>
<circle cx="258.7" cy="59.8" r=".25"/>
<circle cx="258.8" cy="59.4" r=".25"/>
<circle cx="259.7" cy="59.7" r=".25"/>
<circle cx="114.7" cy="60.9" r=".25"/>
<circle cx="118.2" cy="63.2" r=".25"/>
<circle cx="118.3" cy="63.2" r=".25"/>
<circle cx="121.6" cy="65.5" r=".25"/>
<circle cx="121.7" cy="65.1" r=".25"/>
<circle cx="122.3" cy="64.2" r=".25"/>
<circle cx="122.3" cy="60.9" r=".25"/>
<circle cx="122.3" cy="63.8" r=".25"/>
<circle cx="122.3" cy="61.2" r=".25"/>
<circle cx="122.3" cy="61.9" r=".25"/>
<circle cx="122.6" cy="62.9" r=".25"/>
<circle cx="122.7" cy="61.4" r=".25"/>
<circle cx="122.8" cy="64" r=".25"/>
<circle cx="123" cy="65.6" r=".25"/>
<circle cx="123.4" cy="65.1" r=".25"/>
<circle cx="249.7" cy="62.7" r=".25"/>
<circle cx="250" cy="63" r=".25"/>
<circle cx="250.1" cy="63" r=".25"/>
<circle cx="250.4" cy="63.2" r=".25"/>
<circle cx="250.4" cy="63.3" r=".25"/>
<circle cx="250.7" cy="63.5" r=".25"/>
<circle cx="250.8" cy="63.5" r=".25"/>
<circle cx="250.9" cy="63.6" r=".25"/>
<circle cx="251.1" cy="60.7" r=".25"/>
<circle cx="251.2" cy="63.8" r=".25"/>
<circle cx="251.2" cy="60.2" r=".25"/>
<circle cx="251.3" cy="63.2" r=".25"/>
<circle cx="251.4" cy="60.3" r=".25"/>
<circle cx="251.5" cy="64" r=".25"/>
<circle cx="251.6" cy="64.1" r=".25"/>
<circle cx="251.9" cy="64.3" r=".25"/>
<circle cx="252.2" cy="64.5" r=".25"/>
<circle cx="252.3" cy="62.2" r=".25"/>
<circle cx="252.3" cy="62.1" r=".25"/>
<circle cx="252.3" cy="64.6" r=".25"/>
<circle cx="252.6" cy="64.8" r=".25"/>
<circle cx="252.8" cy="64.9" r=".25"/>
<circle cx="252.9" cy="65" r=".25"/>
<circle cx="253" cy="65" r=".25"/>
<circle cx="253.1" cy="65.1" r=".25"/>
<circle cx="253.4" cy="65.3" r=".25"/>
<circle cx="253.7" cy="65.6" r=".25"/>
<circle cx="253.8" cy="65.6" r=".25"/>
<circle cx="254.1" cy="65.8" r=".25"/>
<circle cx="254.1" cy="65.9" r=".25"/>
<circle cx="254.4" cy="66.1" r=".25"/>
<circle cx="254.6" cy="66.2" r=".25"/>
<circle cx="254.8" cy="65" r=".25"/>
<circle cx="255.3" cy="66.2" r=".25"/>
<circle cx="255.5" cy="65.1" r=".25"/>
<circle cx="256.1" cy="65.3" r=".25"/>
<circle cx="256.5" cy="64.8" r=".25"/>
<circle cx="107.2" cy="219.5" r=".25"/>
<circle cx="107.3" cy="219.5" r=".25"/>
<circle cx="108.2" cy="219.8" r=".25"/>
<circle cx="104.6" cy="220.9" r=".25"/>
<circle cx="106.2" cy="220.8" r=".25"/>
<circle cx="106.2" cy="220.9" r=".25"/>
<circle cx="106.3" cy="225" r=".25"/>
<circle cx="106.3" cy="225.3" r=".25"/>
<circle cx="106.7" cy="225" r=".25"/>
<circle cx="106.7" cy="220.9" r=".25"/>
<circle cx="106.8" cy="220.9" r=".25"/>
<circle cx="106.8" cy="225.2" r=".25"/>
<circle cx="107.3" cy="220.7" r=".25"/>
<circle cx="107.4" cy="220.6" r=".25"/>
<circle cx="107.4" cy="220.3" r=".25"/>
<circle cx="107.4" cy="221.7" r=".25"/>
<circle cx="107.4" cy="220.8" r=".25"/>
</g>
<!-- layer: BORDER -->
<g fill="none" stroke="#000" stroke-width=".25">
<path d="M20 10.1h390v276.9h-390zM65 5.1v5M115 5.1v5M165 5.1v5M215 5.1v10M265 5.1v5M315 5.1v5M365 5.1v5M15 52.9h5M410 52.9h5M15 100.7h5M410 100.7h5"/>
<path d="M15 148.6h10M405 148.6h10M15 196.4h5M410 196.4h5M15 244.2h5M410 244.2h5M65 287v5M115 287v5M165 287v5M215 282.1v9.9M265 287v5M315 287v5"/>
<path d="M365 287v5"/>
</g>
<!-- layer: TITLEBLOCK -->
<path d="M230 240.1h180v46.9h-180zM230 250h180M254 240.1v9.9M288 240.1v46.9M349 240.1v46.9M288 260.1h122M349 277.1h61M359 277.1v9.9M395 277.1v9.9" fill="none" stroke="#000" stroke-width=".36"/>
<!-- layer: Parts Lists -->
<path d="M296 186.3h105v47.2h-105zM296 198.6h105M311 186.3v39.7M326 186.3v39.7M371 186.3v39.7M296 218.6h105M296 211.1h105M296 226h105" fill="none" stroke="#000" stroke-width=".25"/>
<!-- layer: Balloons -->
<g fill="none" stroke="#000" stroke-width=".25">
<circle cx="31" cy="30.1" r="6.3"/>
<circle cx="111.9" cy="30.1" r="6.3"/>
<circle cx="142.7" cy="30.1" r="6.3"/>
</g>
<!-- layer: 0 -->
<path d="M115.7 52l1.1-.2 .1 3.5zM146.4 51l1.1-.3 .2 3.6zM35.2 121.3l1.2-.1-.4 3.6z" fill="#000" stroke="#000" stroke-width=".25"/>
<path d="M31.3 36.4l4.5 84.8M113.2 36.2l3 15.7M143.9 36.2l3 14.7" fill="none" stroke="#000" stroke-width=".25"/>
<g font-size="7">
<text x="29.1" y="32.6">3</text>
<text x="110.1" y="32.6">2</text>
<text x="141" y="32.6">1</text>
<text x="289" y="270.6">Exam Initials Controller</text>
</g>
<g font-size="4.9">
<text x="302.2" y="191.2">3</text>
<text x="317.4" y="191.2">1</text>
<text x="327" y="191.3">17 Botones Base</text>
<text x="372.3" y="191.3">Steel</text>
<text x="327.2" y="197.1">PLA</text>
<text x="302.2" y="203.5">2</text>
<text x="317.4" y="203.5">1</text>
<text x="327.3" y="203.7">Seeed Studio</text>
<text x="372.3" y="203.7">Steel</text>
<text x="327.5" y="209.6">XIAO nRF52840</text>
<text x="302.4" y="216">1</text>
<text x="317.4" y="216">1</text>
<text x="327.2" y="216.1">H - Part</text>
<text x="372.3" y="216.2">Steel</text>
<text x="298.7" y="224">Item</text>
<text x="314.6" y="223.6">Qty</text>
<text x="334.5" y="224">Part Number</text>
<text x="377.3" y="224">Material</text>
<text x="338.2" y="231.5">Parts List</text>
<text x="289" y="248.5">Hariharan Nair Vinod Chithra 2024-12-05</text>
<text x="399.1" y="285.7">1/4</text>
</g>
<g font-size="3.5">
<text x="39" y="8.8">1</text>
<text x="89" y="8.8">2</text>
<text x="139" y="8.8">3</text>
<text x="189" y="8.8">4</text>
<text x="239" y="8.8">5</text>
<text x="289" y="8.8">6</text>
<text x="339" y="8.8">7</text>
<text x="389" y="8.8">8</text>
<text x="16.3" y="30.2">A</text>
<text x="411.3" y="30.2">A</text>
<text x="16.3" y="78">B</text>
<text x="411.3" y="78">B</text>
<text x="16.2" y="125.9">C</text>
<text x="411.2" y="125.9">C</text>
<text x="16.2" y="173.7">D</text>
<text x="411.2" y="173.7">D</text>
<text x="16.3" y="221.6">E</text>
<text x="411.3" y="221.6">E</text>
<text x="16.4" y="269.4">F</text>
<text x="411.4" y="269.4">F</text>
<text x="39" y="290.8">1</text>
<text x="89" y="290.8">2</text>
<text x="139" y="290.8">3</text>
<text x="189" y="290.8">4</text>
<text x="239" y="290.8">5</text>
<text x="289" y="290.8">6</text>
<text x="339" y="290.8">7</text>
<text x="389" y="290.8">8</text>
</g>
<g font-size="2.5">
<text x="231" y="242.9">Dept.</text>
<text x="255" y="242.9">Technical reference</text>
<text x="289" y="242.9">Created by</text>
<text x="350" y="242.9">Approved by</text>
<text x="289" y="252.8">Document type</text>
<text x="350" y="252.8">Document status</text>
<text x="289" y="262.9">Title</text>
<text x="350" y="262.9">DWG No.</text>
<text x="350" y="279.9">Rev.</text>
<text x="360" y="279.9">Date of issue</text>
<text x="396" y="279.9">Sheet</text>
</g>
</svg>
